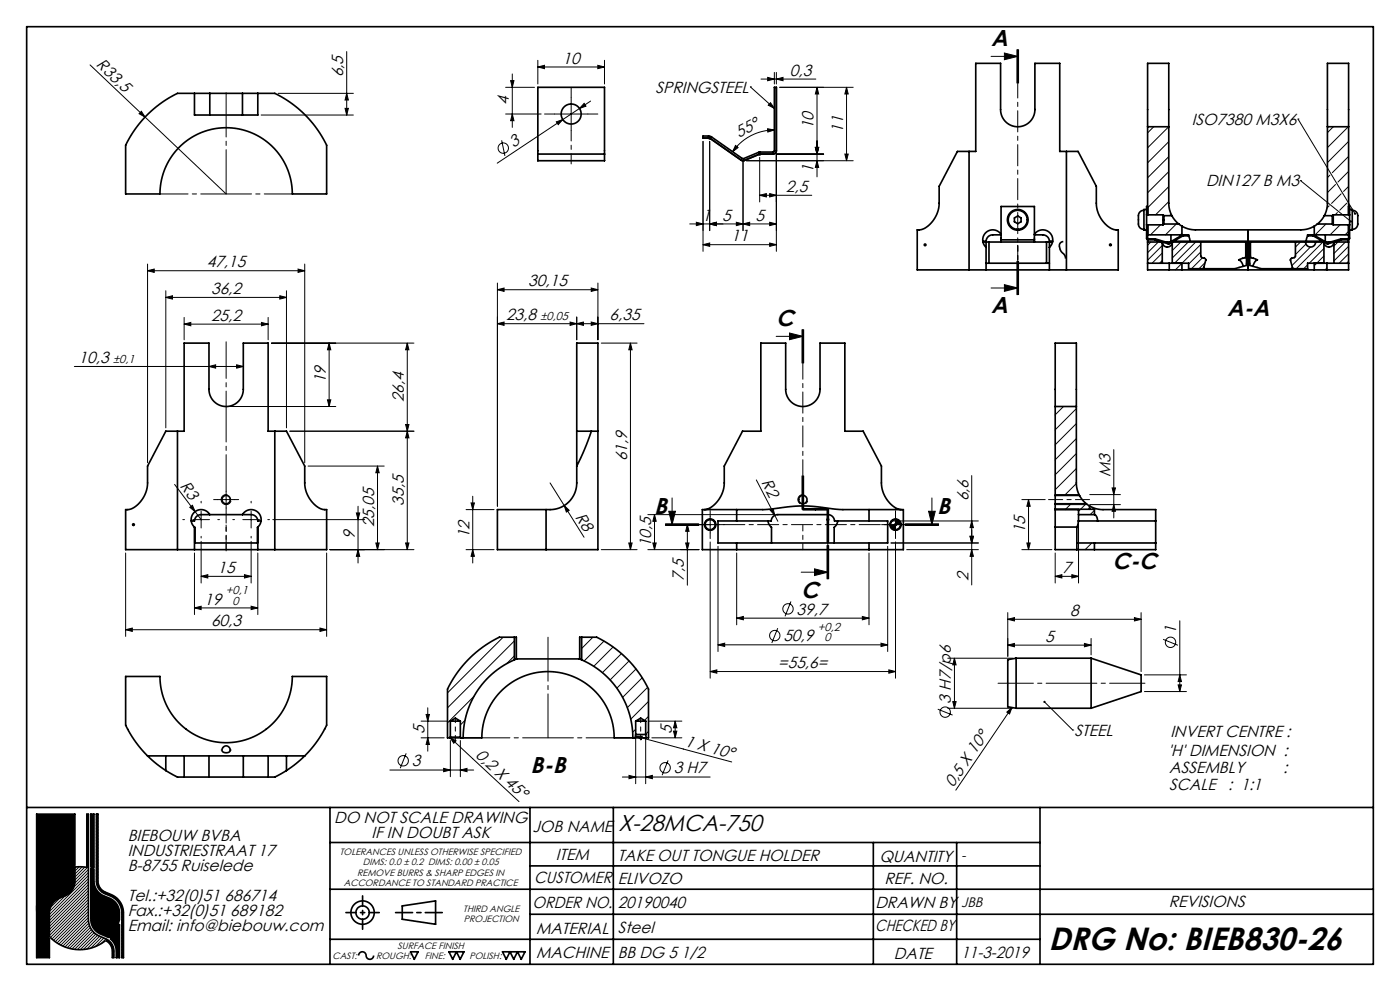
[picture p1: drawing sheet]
<svg xmlns="http://www.w3.org/2000/svg" width="420mm" height="297mm" viewBox="0 0 420 297" stroke-linecap="round" stroke-linejoin="round" font-family="sans-serif">
<g fill="none" stroke="#000" stroke-width=".3">
<path d="M27 19.5l16.5 15.6M104 15.5v19M161.3 18.1v7.1M179.3 19.6l2 .5-2 .5zM181.3 18.1v7.1M297.3 16.9h8M301.3 15.9l4 1-4 1zM305.1 14.9v10M305.3 14.9v10M305.6 14.9v10M42.4 33.4l1.1 1.7-1.8-1zM43.5 35.1l24.3 23"/>
<path d="M78.3 34.5h27.7M83.4 28h22.6M103.5 32.5h1l-.5 2zM104 28l.5 2h-1zM151.7 34.2h10.6M151.7 26.2h8.6M153.2 24.2h1l-.5 2zM153.7 34.2l.5 2h-1zM153.7 22.2v16M161.3 20.1l2-.5v1zM161.3 20.1h20M166.3 34.2h10"/>
<path d="M166.9 36.5l1.9-.7-1.3 1.6zM168.8 35.8l-19.6 13.1M171.3 29.2v10M175.2 31l.6 .8-2 .7zM177.2 30.3l-8.4 5.5M225.1 26h.1M225.1 26l7.2 6.5M228.3 23.7h16.4M230.3 38.6l2 .4-2 .6zM230.3 23.2l2 .5-2 .5zM231.2 30.8l1.1 1.7-1.8-1zM232.3 39a15.3 15.3 0 0 0-12.5 6.5"/>
<path d="M232.3 21.7v3.5M232.9 23.7l2-.5v1zM232.9 21.7v3.5M233.9 26.2h22.1M245.1 26.2v26.8M245.1 26.2l.5 2h-1zM254 26.2l.5 2h-1zM254 26.2v22M346.1 38l-1.8 1.8M350.6 38l-6.3 6.3M389.4 35.7h.1M389.4 35.7l17.1 28.3"/>
<path d="M400 38l-1.8 1.8M404.5 38l-6.3 6.2M150.5 42l1 4.7M210.9 42.4v32.9M212.4 41.4h1M212.6 41l.7 .7M212.9 42.4v26.7M212.9 40.9v1M213.3 41l-.7 .7M220.6 43.6l.8 .6-1.6 1.3zM222.9 48.2v20.9M223.9 48.2h32.1"/>
<path d="M227.4 46.2h1M227.6 45.8l.7 .7M227.9 45.7v1M227.9 58.5l2-.5v1zM227.9 47.2v13.3M227.9 58.5h15.6M228.3 45.8l-.7 .7M230.9 58l2 .5-2 .5zM244.6 44.2h1l-.5 2zM245.1 48.2l.5 2h-1zM247.1 46.2h-14.2v29.1M253.5 46.2h1l-.5 2z"/>
<path d="M350.6 55.9l-6.6 6.7M350.6 51.4l-6.3 6.4M350.6 46.9l-6.3 6.4M350.6 42.5l-6.3 6.3M390.2 54.1h.1M390.2 54.1l15.1 12.3M399 52.5l-.8 .7M400.7 55.3l-2.5 2.4M402.3 58.1l-2.8 2.9M404.6 55.9l-1.5 1.5M404.6 51.4l-3.2 3.2M404.6 46.9l-4.9 4.9"/>
<path d="M404.6 42.4l-6.4 6.3M44.3 79.1v59.6M91.4 79.1v59.6M208.9 66.6l2 .5-2 .5zM210.9 73.3l2-.5v1zM210.9 73.3h22M212.9 67.1l2-.5v1zM220.9 66.6l2 .5-2 .5zM222.9 67.1l2-.5v1zM230.9 66.6l2 .5-2 .5zM230.9 72.8l2 .5-2 .5zM232.9 67.1h-26"/>
<path d="M277 73.4h1M277.2 73l.7 .7M277.5 72.9v1M277.9 73l-.7 .7M305.1 78.3v10M305.3 78.3v10M305.6 78.3v10zM332.6 73.4h1M332.8 73l.7 .7M333.1 72.9v1M333.5 73l-.7 .7M344.3 71.3l-.3 .2"/>
<path d="M345.2 72.5l-.9 1M347.5 72.5l-3.2 3.2M348 72l-.2 .3M348.1 67.4l-3 3M348.7 75.8l-3.1 3.1M348.7 78.1l-.8 .8M348.7 73.6l-4.4 4.4M350.6 60.4l-3.9 4M351.3 64.2l-.4 .4M352 72.5l-.3 .3M352.9 67.1l-3.3 3.3M353.2 71.3l-.8 .8"/>
<path d="M354.2 72.5l-2.5 2.6M354.6 69.9l-.5 .5M356.5 72.5l-4.8 4.8M358.7 72.5l-6.3 6.4M360.2 73.3l-7.6 7.6M360.2 75.5l-3.6 3.7M360.7 77.2l-3.3 3.3M361.5 78.7l-1.8 1.8M387.5 77.4l-.4 .4M390.1 72.5l-1.5 1.6M391.8 73.1l-3.2 3.2M392.3 79.4l-1.2 1.1"/>
<path d="M393.1 74l-5.5 5.6M394.4 70.6l-.3 .2M396.9 72.5l-8 8M397.2 74.5l-4.4 4.4M397.2 76.7l-2.9 2.9M397.2 72.2l-.2 .2M397.8 67.1l-3.3 3.3M398.8 61.7l-.7 .6M401.2 63.7l-.7 .7M401.4 72.5l-1.2 1.2M402 67.4l-3 3M402.3 71.6l-.4 .4"/>
<path d="M403.6 72.5l-3.4 3.5M404 60.9l-2.1 2.1M404.6 73.8l-4.4 4.4M404.6 76.1l-2.8 2.8M404.6 78.3l-.6 .6M404.9 69l-1.4 1.4M44.3 81.1l2-.5v1zM44.3 81.1h47.1M49.7 89.1l2-.5v1zM49.7 87.1v41.1M49.7 89.1h36.2M55.2 97.1l2-.5v1z"/>
<path d="M55.2 95.1v6.7M55.2 97.1h25.2M78.4 96.6l2 .5-2 .5zM80.4 95.1v6.7M83.9 88.6l2 .5-2 .5zM85.9 87.1v41.1M89.4 80.6l2 .5-2 .5zM149.2 86.8l2-.5v1zM149.2 84.8v66.9M149.2 86.8h30.2M149.2 97l2-.5v1zM149.2 97h44"/>
<path d="M171 96.5l2 .5-2 .5zM173 97l2-.5v1zM173 95v6.8M177.4 96.5l2 .5-2 .5zM177.4 86.3l2 .5-2 .5zM179.4 84.8v17M236.9 99.8l4 1-4 1zM240.6 98.8v10M240.9 98.8v10M241.1 98.8v10M297.3 86.3h8M301.3 85.3l4 1-4 1z"/>
<path d="M398.1 80.3l-.6 .6M22.3 109.8h50.7M62.7 109.8l2-.5v1zM71 109.3l2 .5-2 .5zM81.4 102.8h42.8M98.2 119.8h1l-.5 2zM98.7 102.8v19M98.7 102.8l.5 2h-1zM122.2 102.8v61.9M122.2 102.8l.5 2h-1zM180.4 102.8h10.7M189.1 102.8l.5 2h-1z"/>
<path d="M189.1 102.8v61.9M232.9 100.8h8M68.8 121.8h31.9M86.9 129.2h37.3M92.4 139.7h22.9M113.3 139.7v25M113.3 139.7l.5 2h-1zM121.7 127.2h1l-.5 2zM122.2 129.2l.5 2h-1zM319 121.8l-2.4 2.5M322.9 122.5l-6.3 6.3M322.9 126.9l-6.3 6.4"/>
<path d="M322.9 131.4l-6.3 6.4M322.9 135.9l-6.3 6.4M334.1 134.7v20.5M39.5 157.2h1M39.7 156.9l.7 .7M40 156.7v1M40.4 156.9l-.7 .7M52.4 145.2l7.9 10.5M56.9 152l.8-.6 .8 1.9zM57.8 155.7h5M60.3 153.2v5M65.3 149.7h5"/>
<path d="M67.8 147.2v5M68.2 148.3a1.5 1.5 0 0 0-1.8 1 1.5 1.5 0 0 0 1.1 1.9 1.5 1.5 0 0 0 1.8-1.1M72.8 155.7h5M75.3 153.2v5M81.8 155.7h27.6M106.9 153.7h1l-.5 2zM107.4 151.7v17M139.8 152.7h8.4M141.3 150.7h1l-.5 2zM141.8 148.7v20M165 144.7l10.2 16.3M169.3 151.5l1.5 1.4-.9 .6z"/>
<path d="M194.4 154.2h38M196.4 154.2v10.5M196.4 154.2l.5 2h-1zM199.6 157.2h10M199.6 157h10M199.6 157.5h10M200.6 153.2h2l-1 4zM201.6 149.2v8M206.2 157.2v18.2M206.2 157.2l.5 2h-1zM210.6 157.2h5M213.1 154.7v5"/>
<path d="M226.9 143.8l6.5 12.4M231.1 152.9l.8-.4 .5 2zM240.6 142.6v10M240.9 142.6v10h7.5v10M240.9 152.9h7.5M240.9 152.4h7.5M241.1 142.6v10M241.2 148.3a1.5 1.5 0 0 0-1.7 .8 1.5 1.5 0 0 0 .5 1.9M242.3 150.1l-.6 .9M247.9 155.7h1M248 155.4l.7 .7M248.1 152.6v10"/>
<path d="M248.6 152.6v10M248.7 155.4l-.7 .7M266.2 157.2h5M267.3 156.1h26.2M268.3 156.9l.7 .7M268.7 154.7v5M268.7 155.7l-1.2 .5-.3 1M269 156.9l-.7 .7M270.2 157.2l-.4 1-1.1 .5M271.6 157.2h10M271.6 157h10M271.6 157.5h10"/>
<path d="M278.6 153.2h2l-1 4zM279.6 149.2v8M291.5 156.1l.5 2h-1zM291.5 142.5v32.8M306.6 149.7h7M308.6 149.7v15M308.6 149.7l.5 2h-1zM316.6 151.2h9.6M316.6 148.2h7.1M316.8 151l-.2 .3M321.3 151l-1.7 1.7M322.9 140.4l-6.3 6.4"/>
<path d="M322.9 144.9l-3.6 3.6M323.6 155.2v19.5M323.8 148.5h.1M325.7 150.8h.1M325.8 151l-2.2 2.2M326.9 151.2h9.2M326.9 148.2h9.2M328.3 153l-1.2 1.2M333.6 146.2h1l-.5 2zM334.1 151.2l.5 2h-1zM37.7 165.7v25M58.3 165.7v18.5"/>
<path d="M60.3 172.7l2-.5v1zM60.3 162.2v12.5M60.3 172.7h15M73.3 172.2l2 .5-2 .5zM75.3 162.2v12.5M77.3 165.7v18.5M98 165.7v25M99 164.7h25.2M107.4 164.7l.5 2h-1zM112.8 162.7h1l-.5 2zM121.7 162.7h1l-.5 2zM139.8 164.7h8.4"/>
<path d="M141.8 164.7l.5 2h-1zM180.4 164.7h10.7M188.6 162.7h1l-.5 2zM194.4 164.7h15.3M195.9 162.7h1l-.5 2zM205.7 162.7h1l-.5 2zM213.1 162.4v40.9M215.4 163.7v31.6M221 165.7v21.6M240.4 171.5h8M244.4 170.5l4 1-4 1zM248.1 163.5v10"/>
<path d="M248.4 163.5v10M248.6 163.5v10M260.7 165.7v21.6M266.3 163.7v31.6M267.3 162.7h26.2M268.7 162.4v40.9M272 164.7h21.5M291 160.7h1l-.5 2zM291.5 164.7l.5 2h-1zM306.6 164.7h9M308.1 162.7h1l-.5 2zM316.6 172.7l2-.5v1z"/>
<path d="M316.6 172.7h7M316.6 165.7v9M321.6 172.2l2 .5-2 .5zM327.5 162.7l-2 2M37.7 188.7l2-.5v1zM37.7 188.7h60.3M58.3 182.2l2-.5v1zM58.3 182.2h19M75.3 181.7l2 .5-2 .5zM96 188.2l2 .5-2 .5zM150.9 191l-16.6 16.7M154.3 192.1l-20 20"/>
<path d="M154.3 196.6l-2.3 2.3M177.9 191l-3.4 3.3M181.2 192.1l-6 6M183.9 193.9l-5.8 5.8M186.4 195.9l-5.7 5.7M188.7 198.1l-5.7 5.7M215.4 193.3l2-.5v1zM215.4 193.3h50.9M221 185.3l2-.5v1zM221 185.3h39.7M233.3 188.3l-1.8 4.4M237.3 180.3l-1.8 4.4"/>
<path d="M258.7 184.8l2 .5-2 .5zM264.3 192.8l2 .5-2 .5zM284.3 197.3h19.5M286.3 197.3l.5 2h-1zM286.3 197.3v15M302.3 185.6l2-.5v1zM302.3 183.6v13.1M302.3 185.6h40M302.3 193.3l2-.5v1zM302.3 193.3h25M325.3 192.8l2 .5-2 .5zM327.3 191.3v5"/>
<path d="M340.3 185.1l2 .5-2 .5zM342.3 183.6v17.7M348.9 191.6l4.5 1.8M353.9 186.1v21.2M126.3 216.1h7.8M127.8 214.1h1l-.5 2zM128.3 212.1v13M139.5 215.9l-1.4 1.4M142.2 208.7l-7.9 7.9M190.7 218.6l-.9 .9M190.8 200.5l-5.7 5.7M192.7 203.1l-5.9 5.9"/>
<path d="M194.3 206l-6.1 6.1M194.6 210.2l-5.4 5.3M194.6 214.7l-1.3 1.2M194.6 219.2l-.9 .8M194.7 216.1h9.9M202.1 219.1h1l-.5 2zM202.6 216.1l.5 2h-1zM202.6 216.1v5M213.1 201.3l2-.5v1zM213.1 201.3h55.6M266.7 200.8l2 .5-2 .5zM281.3 212.5l4.5 1.8"/>
<path d="M284.3 212.3h19.5M285.8 210.3h1l-.5 2zM302 213.4l1.6-1.4-.7 2zM303.6 212l-16.9 24.8M313.3 210.4l8.5 8.4M321.8 218.8h.1M343.3 207.3h12.6M343.3 202.3h12.6M353.4 205.3h1l-.5 2zM353.9 202.3l.5 2h-1zM66.3 224.8h.1M69.3 224.8h.1"/>
<path d="M117 230.8h25.1M121.9 225.8l-1.8 4.4M126.3 221.1h7M128.3 221.1l.5 2h-1zM133.1 230.3l2 .5-2 .5zM135 221l1.8 1-.7 .8zM135 221l20.7 19.2M135.1 221.9v10.9M138.1 230.8l2-.5v1zM138.1 221.9v10.9M139 220.9l-.3 .2M186.7 232.9h26.4"/>
<path d="M188.7 232.4l2 .5-2 .5zM190.6 220.6l2.1 .1-.3 .9zM190.6 220.6l28.9 7.8M190.7 221.1v13.8M193.7 232.9l2-.5v1zM193.7 221.1v13.8M195.6 221.1h9M200.4 227.9l-1.8 4.4M22.5 259.9v4.2a4.8 4.8 0 0 1-3 4.4l-1.7 .7a4.8 4.8 0 0 0-3 4.4v7.1M22.8 259.8l-.3 .4M23.8 259.8l-1.3 1.3M24.6 259.8l-2.1 2.2"/>
<path d="M25.5 259.9l-3 3M26.1 244h.1M26.5 247.1l-.4 .5M26.5 248l-.4 .5M26.5 248.9l-.4 .5M26.5 249.8l-.4 .5M26.5 250.7l-.4 .5M26.5 251.6l-.4 .5M26.5 252.5l-.4 .5M26.5 253.4l-.4 .5M26.5 254.3l-.4 .5M26.5 255.2l-.4 .5"/>
<path d="M26.5 256.1l-.4 .5M26.5 257l-.4 .5M26.5 257.9l-.4 .5M26.5 258.8l-.4 .5M26.5 259.7l-4 4.1M26.5 244.4l-.4 .5M26.5 245.3l-.4 .5M26.5 246.2l-.4 .5M29.4 244.3l-.5 .4M29.4 245.2l-.5 .4M29.4 246.1l-.5 .4M29.4 247l-.5 .4"/>
<path d="M29.4 247.8l-.5 .5M29.4 248.7l-.5 .5M29.4 249.6l-.5 .5M29.4 250.5l-.5 .5M29.4 251.4l-.5 .5M29.4 252.3l-.5 .5M29.4 253.2l-.5 .5M29.4 254.1l-.5 .5M29.4 255l-.5 .5M29.4 255.9l-.5 .5M29.4 256.8l-.5 .5M29.4 257.7l-.5 .5"/>
<path d="M29.4 258.6l-.5 .5M29.4 259.5l-.5 .5M18 269.1l-2.9 2.9M19.6 268.5l-4.8 4.7M26.5 260.6l-4.1 4.1M26.5 261.5l-4.4 4.4M26.5 263.3l-11.7 11.7M26.5 264.2l-11.7 11.7M26.5 265.1l-11.7 11.7M26.5 266l-11.7 11.7M26.5 266.9l-11.7 11.7M26.5 267.8l-11.7 11.7"/>
<path d="M26.5 268.7l-11.7 11.7M26.5 269.6l-11.4 11.4M26.5 270.5l-10.9 10.9M26.5 271.4l-10.4 10.4M26.5 272.3l-9.9 9.9M26.5 273.2l-9.4 9.4M26.5 274.1l-8.8 8.8M26.5 275l-8.3 8.2M26.5 262.4l-11.7 11.7M26.5 275.9l-7.7 7.6M26.6 276.6l-7.1 7.2M26.8 277.3l-6.6 6.7"/>
<path d="M27.1 278l-6.2 6.2M27.4 278.6l-5.8 5.8M27.8 279.1l-5.4 5.4M28.2 279.5l-5 5.1M28.7 279.9l-4.6 4.7M29.4 260.4l-.5 .5M29.4 261.3l-.5 .5M29.4 262.2l-.5 .5M29.4 263.1l-.5 .5M29.4 264l-.5 .5M29.5 264.8l-.4 .4M29.7 265.5l-.4 .4"/>
<path d="M30 266.1l-.3 .3M30.4 266.6l-.3 .3M30.9 267l-.3 .3M31.5 267.3l-.4 .4M32.1 267.6l-.4 .4M32.7 267.9l-.3 .3M33.4 268.1l-.4 .4M34 268.4l-.4 .4M34.5 268.8l-.3 .3M35 269.2l-.3 .3M35.5 269.6l-.4 .3M35.9 270.1l-.4 .3"/>
<path d="M36.2 270.6l-.3 .4M36.5 271.2l-.3 .4M36.8 271.9l-.4 .4M37 272.6l-.5 .4M37 273.4l-.4 .5M37 274.3l-.4 .5M37 275.2l-.4 .5M37 276.1l-.4 .5M37 277l-.4 .5M37 277.9l-.4 .5M37 278.8l-.4 .5M37 279.7l-.4 .5"/>
<path d="M29.3 280.3l-4.3 4.3M29.9 280.6l-3.9 3.8M30.5 280.9l-3.3 3.3M31.1 281.1l-2.5 2.6M31.8 281.4l-1.4 1.4M32.4 281.7l-.4 .4M32.9 282.1l-.4 .3M33.3 282.6l-.3 .3M33.7 283.1l-.4 .4M33.9 283.7l-.3 .4M34.1 284.4l-.4 .5M34.2 285.3l-.5 .5"/>
<path d="M34.2 286.2l-.5 .5M37 280.6l-.4 .5M37 281.5l-.4 .5M37 282.4l-.4 .5M37 283.3l-.4 .5M37 284.2l-.4 .5M37 285.1l-.4 .5M37 286l-.4 .5M37 286.9l-.1 .1"/>
<circle cx="151" cy="44.4" r="1.56"/>
<circle cx="232.4" cy="190.5" r="1.56"/>
<circle cx="236.4" cy="182.5" r="1.56"/>
<circle cx="351.2" cy="192.5" r="1.56"/>
<circle cx="283.6" cy="213.4" r="1.56"/>
<circle cx="121" cy="228" r="1.56"/>
<circle cx="199.5" cy="230.1" r="1.56"/>
</g>
<g fill="none" stroke="#000" stroke-width=".5">
<path d="M8 8h404v281h-404zM58.3 28h-5.1l-3 1.7-2.6 1.7-2.9 2.5-2.6 2.8-2.3 3.1-2.1 3.7v14.6h10.3a19.9 19.9 0 0 1 19.8-19.8 19.9 19.9 0 0 1 19.9 19.8h10.3v-14.6l-2.1-3.7-2.3-3.1-2.6-2.8-3-2.5-2.5-1.7-3.1-1.7h-5.1M58.3 28h4.6M58.3 28v6.5h19v-6.5M62.9 28h9.8M62.9 28v6.5M72.7 28h4.6M72.7 28v6.5M344.3 38v-19h6.3v19M344.3 38v26.4M344.3 38h6.3M350.6 38v23.1l.3 1.9 .7 1.6"/>
<path d="M398.2 38v23.1l-.3 1.9-.6 1.6M398.2 38v-19h6.4v19M398.2 38h6.4M404.6 38v26.4M161.3 46.2v-20h20v20M161.3 46.2h.1M161.3 46.2v2h20v-2M161.3 46.2h20M181.3 46.2h.1M212.6 41.4l.5 .2M212.6 41.4h-1.7v-.6l2.4 .2 9.5 6.6 5-2 4.4-.1 .1-19.3h.6v19M213.1 41.6l9.2 6.4"/>
<path d="M222.3 48l1 .1M231.9 46.2h-4l-4.6 1.9M232.9 45.2l-.3 .7-.7 .3M232.9 45.2l-.2 .6-.8 .4M290.7 45.4h-3.5l-5.5 10.4v5.1a8.4 8.4 0 0 1-5.7 8h-.8v12h15.5M290.7 45.4h2v-26.4h7.5v13.8l.1 1.3 .7 1.5 1.1 1.2 1.4 .8 1.7 .4 1.7-.2 1.5-.9 1.3-1.3 .6-1.5 .2-1.3v-13.8h7.4v26.4h2M290.7 45.4v35.5M319.9 45.4h3.5l5.5 10.4v5.1a8.4 8.4 0 0 0 5.8 8h.8v12h-15.6M319.9 45.4v35.5M294.9 72.5h.9M295.8 72.5h19M295.8 78.9h19"/>
<path d="M295.8 72.5v8.4M296.7 72.5v6.4M300.3 71.9v-10h10v10M300.3 71.9v.6M300.3 70.2l-.9-.9-1.2-.4-1.2 .1-1.1 .6-.8 1.1-.3 1.2 .3 1.2 .7 1M300.3 70.4l-3.1 .1-.9 .6-.5 1.2h-1M300.3 71.9h10M304.3 65.3l1-.6 1 .6v1.2l-1 .5-1-.5zM305.1 68.7v.3l-.8-.2-1.2-.8-.7-1-.2-1.2 .3-1.1 .6-1 1-.7 1.2-.2 1.1 .2 1 .6 .7 1 .3 1.1-.2 1.2-.6 1.1-1.3 .8-.7 .2v-.3M310.3 71.9v.6M310.3 70.2l1-.9 1.1-.4 1.3 .1 1.1 .6 .7 1 .3 1.2-.2 1.3-.8 1M310.3 70.4l3.1 .1 1 .7 .4 1.1h1"/>
<path d="M314 72.5v6.4M314.8 72.5h1M314.8 72.5v8.4M319 72.4a1.2 1.2 0 0 0-1.2 1.5l.4 1.2 1.2 1.4 .3 1M343.2 63l-1.2 .5-.5 1.1 .1 3.1 .6 .8 1 .2M344 69v2.4l.2 .4 2.3 .1 4 1.2 4.3-2.4h1.8M344 62.8h-.8v6.2h.8M344 62.8v6.2M344 67.4h4.9M344 64.4h4.9M344.3 71.8v.7M344.3 67.4l.1 4.2h2.1l4.1 1.2 4.4-2.4"/>
<path d="M344.3 72.5h4.4M344.3 78.9h4.4M344.3 61.9h-.3v.9M344.3 72.5v8.4h10.3M344.3 70.4h10.3M348.7 78.9h2.1M348.7 72.5v6.4M348.9 64.4v3M348.9 64.4l.3 .3v2.4l-.3 .3M349.1 64.6h2.5M349.1 67.1h4.5M349.7 72.5h1.4"/>
<path d="M350.8 78.9h5.8v1.6h4.1M350.8 78.9v2M351.3 70.4v1.9M351.5 72.3l-.3 .1M351.6 64.6l.9 1.4 1.1 1.1M351.7 72.5h.1M351.7 72.5l-.4 1.1-1.1 .4-1.1-.4-.4-1.1M351.7 72.5h8.5M351.7 72.5v6.4M352.1 72.3h4.9M353.6 67.1l1 .7M354.6 67.8l1.6 .7 1.9 .4h16.3"/>
<path d="M354.6 70.4h.4M354.6 67.8v2.6M354.6 78.9v2M355 70.4h1.6v.3M356.5 70.7l.5 1.6M357 72.3h34.9M360.2 72.5l.1 4.4 .2 .3 1 .3 .2 .3-.6 2.4-.4 .3M360.2 72.5h13.5M373 79.8l-2.6 .7h-9.7M373.7 72.5v4.2a.86 .86 0 0 1-1.1 .8l-1 .4a2.3 2.3 0 0 1 1.4 1.9M373.7 72.5h.3v7l-1 .3M374 78.9h.9"/>
<path d="M374.4 68.9v12M375.1 72.5v4.2a.86 .86 0 0 0 1.2 .8l.9 .4a2.3 2.3 0 0 0-1.3 1.9M375.1 72.5h13.5M375.1 72.5h-.2v7l1 .3M375.9 79.8l2.5 .7h9.8M388.6 72.5v4.4l-.2 .3-1 .3-.3 .3 .6 2.4 .5 .3M388.6 72.5h3.1M391.7 72.5l.4 1.1 1.1 .4 1-.4 .5-1.1M391.7 72.5h3M391.9 72.3h4.9M392.3 70.7l-.4 1.6M393.9 70.4h.4"/>
<path d="M394.3 67.8l-1.7 .7-1.9 .4h-16.3M394.3 70.4h10.3M394.3 67.8v2.6M394.3 78.9v2M394.7 72.5h2.5M395.2 67.1l-.9 .7M395.2 67.1h4.5M397.2 72.5l.4 1.1 1.1 .4 1-.4 .5-1.1M397.2 72.5h.1M397.2 72.5v6.4M397.3 64.6l-.9 1.4-1.2 1.1M397.3 64.6h2.4"/>
<path d="M397.4 72.3l.2 .1M397.6 70.4v1.9M397.8 72.5h1.3M398.1 78.9h2.1M398.1 78.9h-5.8v1.6h-4.1M398.1 78.9v2M400 64.4v3M400 64.4l-.3 .3v2.4l.3 .3M400 67.4h4.9M400 64.4h4.9M400.2 72.5h4.4M400.2 78.9h4.4"/>
<path d="M400.2 72.5v6.4M404.6 67.4l-.2 4.2h-2.1l-4 1.2-4.4-2.4M404.6 71.8v.7M404.6 61.9h.3v.9M404.6 72.5v8.4h-10.3M404.9 69v2.4l-.2 .4-2.3 .1-4.1 1.2-4.3-2.4h-1.7v-.3h1.6M404.9 62.8h.8v6.2h-.8M404.9 62.8v6.2M405.7 63l1.1 .5 .5 1.1-.1 3.1-.6 .8-.9 .2M290.7 80.9h29.2M354.6 80.9h19.8M374.4 80.9h19.9"/>
<path d="M53.2 129.2h2v-26.4h7.5v13.9l.2 1.3 .7 1.6 1.2 1.2 1.4 .8 1.6 .2 1.7-.2 1.4-.8 1.2-1.3 .7-1.5 .2-1.3v-13.9h7.4v26.4h2M53.2 129.2h-3.5l-5.4 10.5v5a8.5 8.5 0 0 1-5.7 8h-.9v12h15.5M53.2 129.2v35.5M82.4 129.2h3.5l5.5 10.5v5a8.4 8.4 0 0 0 5.8 8h.8v12h-15.6M82.4 129.2v35.5M173 129.2h4.4M177.4 129.2l-2 5.5-2.4 5M177.4 129.2h2M316.6 121.8v-19h6.3v19M316.6 121.8h6.3M316.6 121.8v26.7M322.9 121.8v23.3l.3 1.6 .6 1.8"/>
<path d="M57.4 156.1h.9l.7-1.3 1.3-.6h15.2l1.3 .6 .5 1.3h1M58.3 158l.1 4.7h18.8l.1-4.7M58.3 158v6.7M62.9 154.2l-.8-.9-1.2-.5h-1.2l-1.3 .6-.7 1-.4 1.3 .3 1.2 .7 1.1M72.7 154.2l.9-.9 1.1-.5h1.3l1.2 .6 .8 1 .3 1.2-.2 1.2-.8 1.2M77.3 158v6.7M163.8 152.7h.5a8.1 8.1 0 0 0 8.7-8v-41.9h6.4v61.9h-15.6M163.8 152.7h-14.6v12h14.6M163.8 152.7v12M211.3 152.7a8.1 8.1 0 0 0 5.9-7.3l.1-5.7 5.5-10.5h5.5v-26.4h7.4v13.9l.2 1.3 .7 1.6 1.2 1.2 1.4 .8 1.7 .2 1.6-.2 1.4-.8 1.3-1.3 .6-1.5 .2-1.3v-13.9h7.5v26.4h5.5l5.4 10.5v5a8.5 8.5 0 0 0 5.7 8h.3M221 156.1h9.6a.76 .76 0 0 0 1-.8 2.41 2.41 0 0 1 2.9-1.1h11.6a5.3 5.3 0 0 1 3.5 .5l.6 .7a.78 .78 0 0 0 .3 .7 .78 .78 0 0 0 .9 0h9.3M221 152.7h8.8l7.5-.9 3.5-.2 3.8 .2 7.2 .9h8.9"/>
<path d="M221 152.7h-10.3v12h10.3M221 156.1h-5.6v6.6h5.6M221 152.7v3.4M230.4 156.1l.3 1.1 .8 .9v4.6M251.3 156.1l-.3 1.1-.7 .9v4.6M260.7 152.7h10.3v12h-10.3M260.7 156.1h5.6v6.6h-5.6M260.7 152.7v3.4M316.6 148.5v2.5M316.6 158l6.5 .1M316.6 152.7v5.3M316.6 158v6.7h11.7"/>
<path d="M316.6 152.7h7v1.5M316.6 148.5h7.2M316.6 151h9.3M316.6 151v1.7M316.6 152.6h10.3M323.1 158.1v6.6M323.6 154.2v1.9M323.6 154.2h4.7M323.8 148.5l.9 1.3 1.2 1.2M325.9 151l1 .6M326.9 151.6l1.7 .8 1.9 .3h16.2v12h-18.4M326.9 152.6h1.4v1.6"/>
<path d="M326.9 151.6v1M328.3 154.2l.6 .6 .4 1.3M329.3 156.1h17.4M329.3 156.1h-5.8l-.4 2M53.2 164.7h29.2M221 162.7h39.7M221 164.7h39.7M221 162.7v2M260.7 162.7v2M323.1 162.7h5.2M328.3 162.7h18.4M328.3 162.7v2"/>
<path d="M154.3 197.8l-3.3 1.7-3 2.2-2.5 2.4-2.3 2.9-1.8 3.3-1.4 3.5-.8 3.6-.2 3.7M154.3 191h-4.5l-4 2.3-2.9 2.1-2.4 2.3-2.4 2.7-1.9 2.7-1.9 3.4v14.6h.6M154.3 191h.6l.1 6.5M154.3 191v6.8M155 197.5l-.7 .3M155 197.5h18.8M173.8 197.5l.7 .3M174.5 191h-.6l-.1 6.5M174.5 197.8l3.3 1.7 3 2.2 2.7 2.6 2.2 3 1.7 3 1.4 3.5 .8 3.6 .3 3.7M174.5 191h4.5l4 2.3 2.9 2.1 2.4 2.3 2.2 2.4 2.1 3 2 3.4v14.6h-.7M174.5 191v6.8M304.8 197.3v15"/>
<path d="M304.8 197.3l-2.5 .4v14.1l2.5 .5M304.8 197.3h22.5M327.3 197.3v15M327.3 197.3l15 5v5l-15 5M135.1 216.1h3M135.1 216.1l1.5-.9 1.5 .9M135.1 216.1v4.8M138.1 216.1v4.8M190.7 216.1h3M190.7 216.1l1.5-.9 1.5 .9M190.7 216.1v4M193.7 216.1v4"/>
<path d="M304.8 212.3h22.5M44.3 226.5l2.6 2.4 2.8 2M44.3 226.5l-3.7-4.2-2.9-5v-14.6h10.3l.4 4.1 1.3 4 2 3.5 2.8 3.1a19.8 19.8 0 0 0 21.4 3.5 19.8 19.8 0 0 0 11.8-18.2h10.3v14.6l-2.9 4.9-3.7 4.3M44.3 226.5h18.4M49.7 230.9l3.5 2h9.5M49.7 226.5v4.4M55.2 226.5v6.4M62.7 232.9h10.3M62.7 226.5h10.3M62.7 226.5v6.4M67 223.9l.7-.4 .7 .2a1.05 1.05 0 0 1 .6 1.4 1.05 1.05 0 0 1-1.5 .5l-.2-.1a.88 .88 0 0 1-.7-.6 .88 .88 0 0 1 .4-1zM73 226.5v6.4"/>
<path d="M73 226.5h18.4M80.4 226.5v6.4M85.9 230.9l-3.5 2h-9.4M85.9 226.5v4.4M91.4 226.5l-2.6 2.4-2.9 2M134.9 221.1h3.4M135.1 220.9h3M135.1 220.9l-.2 .2M138.1 220.9l.2 .2M138.3 221.1h6.3a19.8 19.8 0 0 1 19.8-19.8 19.8 19.8 0 0 1 19.9 19.8h6.2M190.5 221.1h3.4M190.7 220.1h3"/>
<path d="M190.7 220.1l-.2 1M193.7 220.1l.2 1M8 242h404M11 244h11.5v15.4a12.9 12.9 0 0 0-10.8 8.6 12.9 12.9 0 0 0 3.1 13.4v5.6h-3.8zM22.5 259.9a12.4 12.4 0 0 0-10.3 8 12.4 12.4 0 0 0 2.6 12.8M26 244h.5v31.5a5.5 5.5 0 0 0 3.4 5.1l1.8 .7a4.1 4.1 0 0 1 2.5 3.8v1.9h-.5v-2.2l-.3-1.1-.8-1.2-.9-.6a12.4 12.4 0 0 1-16.9-1.2v-7.1a4.8 4.8 0 0 1 3-4.4l1.7-.7a4.8 4.8 0 0 0 3-4.4v-4.3l3.5 .2zM27.2 244h1v16l-1-.3zM28.9 244h.5v20.6l.4 1.1 .8 1.1 2.8 1.3a6 6 0 0 1 3.6 5.5v13.4h-.4v-13.4a5.5 5.5 0 0 0-3.4-5l-1.8-.8a4.1 4.1 0 0 1-2.5-3.7zM99 242v47M99 252.5h213M159 242v47M159 259.5h153"/>
<path d="M184 242v47M262 252.5v36.5M287 252.5v36.5M312 242v47M27.2 260.2l1 .3v3.6a4.8 4.8 0 0 0 2.9 4.4l1.8 .7a4.8 4.8 0 0 1 2.9 4.4 6.4 6.4 0 0 1-.7 4l-1.1 1.8-1.4 1.6-2.4-1.1a4.8 4.8 0 0 1-3-4.4zM35.8 277.1v9.9h-.9v-2.2l-.3-1.2-.5-1.2-1.1-1.1 1.6-2zM99 266.5h313M120.7 271.5l10-1.5v7l-10-1.5zM159 274h253M99 281.5h213M107.6 286.4a1.2 1.2 0 0 1 1.4-1.1 1.2 1.2 0 0 1 .9 1.5 1.12 1.12 0 0 0 1.3 .7 1.12 1.12 0 0 0 .9-1.1M123.2 285.2h2.2l-1.1 2.3z"/>
<path d="M134.7 285.2h4.5l-1.1 2.3-1.2-2.3-1.1 2.3zM150.7 285.2h6.8l-1.1 2.3-1.2-2.3-1.1 2.3-1.1-2.3-1.1 2.3z"/>
<circle cx="171.3" cy="34.2" r="3"/>
<circle cx="305.3" cy="65.9" r="2.85"/>
<circle cx="67.8" cy="149.7" r="1.25"/>
<circle cx="213.1" cy="157.2" r="1.7"/>
<circle cx="213.1" cy="157.2" r="1.5"/>
<circle cx="240.9" cy="149.7" r="1.25"/>
<circle cx="268.7" cy="157.2" r="1.68"/>
<circle cx="268.7" cy="157.2" r="1.5"/>
<circle cx="108.8" cy="273.5" r="2"/>
<circle cx="108.8" cy="273.5" r="3.5"/>
</g>
<path d="M118.7 273.5h14" fill="none" stroke="#000" stroke-width=".5" stroke-dasharray="6.3 1.3 1.3 1.3" stroke-dashoffset="1.3"/>
<path d="M103.8 273.5h10M108.8 278.5v-10" fill="none" stroke="#000" stroke-width=".5" stroke-dasharray="6.3 1.3 1.3 1.3" stroke-dashoffset="3.3"/>
<g fill="#000">
<path d="M42.4 33.4l1.1 1.7-1.8-1zM231.2 30.8l1.1 1.7-1.8-1zM56.9 152l.8-.6 .8 1.9zM169.3 151.5l1.5 1.4-.9 .6zM231.1 152.9l.8-.4 .5 2zM302 213.4l1.6-1.4-.7 2zM135 221l1.8 1-.7 .8zM190.6 220.6l2.1 .1-.3 .9z"/>
<path d="M301.3 15.9l4 1-4 1zM301.3 85.3l4 1-4 1z"/>
<path d="M103.5 32.5h1l-.5 2zM104 28l.5 2h-1zM253.5 46.2h1l-.5 2zM254 26.2l.5 2h-1z"/>
<path d="M161.3 20.1l2-.5v1zM179.3 19.6l2 .5-2 .5z"/>
<path d="M175.2 31l-1.4 1.5 2-.7zM166.9 36.5l.6 .9 1.3-1.6z"/>
<path d="M230.3 38.6l2 .4-2 .6zM220.6 43.6l.8 .6-1.6 1.3z"/>
<path d="M222.9 67.1l2-.5v1zM230.9 66.6l2 .5-2 .5zM227.9 58.5l2-.5v1zM230.9 58l2 .5-2 .5zM210.9 73.3l2-.5v1zM230.9 72.8l2 .5-2 .5zM230.3 23.2l2 .5-2 .5zM232.9 23.7l2-.5v1z"/>
<path d="M406.3 63.8l-.1 .4 .5 .1-.2-.3 .2 .3v-.5zM405 66.1v.5l.5 .1-.2-.3 .2 .2v-.5zM313.1 210.1a.33 .33 0 0 0 .1 .6 .33 .33 0 0 0 .5-.4 .33 .33 0 0 0-.5-.2l.1 .3z"/>
<path d="M149.2 97l2-.5v1zM171 96.5l2 .5-2 .5z"/>
<path d="M173 97l2-.5v1zM177.4 96.5l2 .5-2 .5zM149.2 86.8l2-.5v1zM177.4 86.3l2 .5-2 .5z"/>
<path d="M71 109.3l2 .5-2 .5zM62.7 109.8l2-.5v1zM212.9 67.1l2-.5v1zM208.9 66.6l2 .5-2 .5z"/>
<path d="M122.2 102.8l.5 2h-1zM121.7 127.2h1l-.5 2zM98.7 102.8l.5 2h-1zM98.2 119.8h1l-.5 2z"/>
<path d="M236.9 99.8l4 1-4 1zM244.4 170.5l4 1-4 1z"/>
<path d="M106.9 153.7h1l-.5 2zM107.4 164.7l.5 2h-1zM113.3 139.7l.5 2h-1zM112.8 162.7h1l-.5 2zM122.2 129.2l.5 2h-1zM121.7 162.7h1l-.5 2zM189.1 102.8l.5 2h-1zM188.6 162.7h1l-.5 2zM196.4 154.2l.5 2h-1zM195.9 162.7h1l-.5 2zM206.2 157.2l.5 2h-1zM205.7 162.7h1l-.5 2zM291 160.7h1l-.5 2zM291.5 164.7l.5 2h-1zM308.6 149.7l.5 2h-1zM308.1 162.7h1l-.5 2zM245.1 26.2l.5 2h-1zM244.6 44.2h1l-.5 2zM244.6 44.2h1l-.5 2zM245.1 48.2l.5 2h-1zM153.2 24.2h1l-.5 2zM153.7 34.2l.5 2h-1zM286.3 197.3l.5 2h-1zM285.8 210.3h1l-.5 2z"/>
<path d="M267.2 157.2l.5 1.2 1 .3v-1.5zM268.7 155.7v1.5h1.5l-.6-1.1z"/>
<path d="M278.6 153.2h2l-1 4zM200.6 153.2h2l-1 4z"/>
<path d="M60.3 172.7l2-.5v1zM73.3 172.2l2 .5-2 .5zM44.3 81.1l2-.5v1zM89.4 80.6l2 .5-2 .5zM49.7 89.1l2-.5v1zM83.9 88.6l2 .5-2 .5zM37.7 188.7l2-.5v1zM96 188.2l2 .5-2 .5zM215.4 193.3l2-.5v1zM264.3 192.8l2 .5-2 .5zM221 185.3l2-.5v1zM258.7 184.8l2 .5-2 .5zM213.1 201.3l2-.5v1zM266.7 200.8l2 .5-2 .5zM212.9 67.1l2-.5v1zM220.9 66.6l2 .5-2 .5zM302.3 193.3l2-.5v1zM325.3 192.8l2 .5-2 .5z"/>
<path d="M141.8 164.7l.5 2h-1zM141.3 150.7h1l-.5 2z"/>
<path d="M291 160.7h1l-.5 2zM291.5 156.1l.5 2h-1zM334.1 151.2l.5 2h-1zM333.6 146.2h1l-.5 2zM353.4 205.3h1l-.5 2zM353.9 202.3l.5 2h-1z"/>
<path d="M316.6 172.7l2-.5v1zM321.6 172.2l2 .5-2 .5z"/>
<path d="M58.3 182.2l2-.5v1zM75.3 181.7l2 .5-2 .5zM55.2 97.1l2-.5v1zM78.4 96.6l2 .5-2 .5z"/>
<path d="M302.3 185.6l2-.5v1zM340.3 185.1l2 .5-2 .5z"/>
<path d="M127.8 214.1h1l-.5 2zM128.3 221.1l.5 2h-1z"/>
<path d="M202.6 216.1l.5 2h-1zM202.1 219.1h1l-.5 2z"/>
<path d="M133.1 230.3l2 .5-2 .5zM138.1 230.8l2-.5v1z"/>
<path d="M188.7 232.4l2 .5-2 .5zM193.7 232.9l2-.5v1z"/>
</g>
<path d="M11 244v28.2a12.9 12.9 0 0 1 11.5-12.8v-15.4zM11 272.2v14.8h3.8v-5.6a12.9 12.9 0 0 1-3.8-9.2zM27.2 244v15.7l1 .3v-16zM27.2 260.2l.2 16.4 .6 1.5 1 1.1 3.5 1.8a10.7 10.7 0 0 0 3.3-5.4l-.1-2.9-.8-1.9-1.4-1.3-3.3-1.6-1.4-1.5-.6-1.9v-4zM35.8 277.1l-.9 1.8-1.3 1.8a.59 .59 0 0 0-.5 .7 .59 .59 0 0 0 .6 .5l1 2 .2 3.1h.9zM15.2 263.3a12.4 12.4 0 0 0-.4 17.4v-7.2l.3-1.5 .6-1.1 .8-.9 3.7-1.9 1.6-1.6 .6-2 .1-4.6-3.7 1-1.9 1z" fill-rule="evenodd" fill="#000"/>
<g fill="none" stroke="#000" stroke-width=".3" stroke-dasharray="15.2 1.3 1.3 1.3">
<path d="M166.3 34.2h-3M171.3 29.2v-3M176.3 34.2h3M55.3 155.7h-.5M60.3 150.7v-.5M65.3 155.7h.5M65.3 149.7h-1.2M70.3 155.7h-.5M70.3 149.7h1.3M75.3 150.7v-.5M80.3 155.7h.5M210.6 157.2h-1.7"/>
<path d="M213.1 154.7v-1.7M213.1 159.7v1.7M215.6 157.2h1.7M266.2 157.2h-1.7M268.7 154.7v-1.6M268.7 159.7v1.7M271.2 157.2h1.6M60.3 160.7v.5M75.3 160.7v.5"/>
</g>
<path d="M67.8 147.2v-44.8" fill="none" stroke="#000" stroke-width=".3" stroke-dasharray="15.2 1.3 1.3 1.3" stroke-dashoffset="4.3"/>
<path d="M67.8 152.2v12.9" fill="none" stroke="#000" stroke-width=".3" stroke-dasharray="15.2 1.3 1.3 1.3" stroke-dashoffset="10.7"/>
<path d="M305.3 14.9v73.4" fill="none" stroke="#000" stroke-width=".3" stroke-dasharray="6.3 1.3 1.3 1.3" stroke-dashoffset="2"/>
<path d="M281.6 157.2h-82" fill="none" stroke="#000" stroke-width=".3" stroke-dasharray="6.3 1.3 1.3 1.3" stroke-dashoffset="2.8"/>
<path d="M240.9 98.8v53.8" fill="none" stroke="#000" stroke-width=".3" stroke-dasharray="6.3 1.3 1.3 1.3" stroke-dashoffset="1.7"/>
<path d="M240.9 152.6h7.5" fill="none" stroke="#000" stroke-width=".3" stroke-dasharray="6.3 1.3 1.3 1.3" stroke-dashoffset="4.5"/>
<path d="M248.4 152.6v20.9" fill="none" stroke="#000" stroke-width=".3" stroke-dasharray="6.3 1.3 1.3 1.3" stroke-dashoffset="2.9"/>
<path d="M314.6 149.7h12.3" fill="none" stroke="#000" stroke-width=".3" stroke-dasharray="15.2 1.3 1.3 1.3" stroke-dashoffset="11"/>
<path d="M299.4 204.8h44.1" fill="none" stroke="#000" stroke-width=".3" stroke-dasharray="15.2 1.3 1.3 1.3" stroke-dashoffset="4.6"/>
<path d="M171.3 39.2v9.9" fill="none" stroke="#000" stroke-width=".3" stroke-dasharray="15.2 1.3 1.3 1.3" stroke-dashoffset="12.2"/>
<path d="M48 58.1h39.7" fill="none" stroke="#000" stroke-width=".3" stroke-dasharray="15.2 1.3 1.3 1.3" stroke-dashoffset="6.8"/>
<path d="M67.8 58.1v-30.3" fill="none" stroke="#000" stroke-width=".3" stroke-dasharray="15.2 1.3 1.3 1.3" stroke-dashoffset="2"/>
<path d="M136.6 215.2v6.6M192.2 215.2v6.6" fill="none" stroke="#000" stroke-width=".3" stroke-dasharray="15.2 1.3 1.3 1.3" stroke-dashoffset="13.9"/>
<path d="M139 221.1h50.9" fill="none" stroke="#000" stroke-width=".3" stroke-dasharray="15.2 1.3 1.3 1.3" stroke-dashoffset="1.2"/>
<path d="M164.4 221.1v-30.1" fill="none" stroke="#000" stroke-width=".3" stroke-dasharray="15.2 1.3 1.3 1.3" stroke-dashoffset="2.1"/>
<path d="M305.3 80.9v-7.4M67.8 164.7v-7.3M240.9 164.7v-7.3" fill="none" stroke="#000" stroke-width=".3" stroke-dasharray="15.2 1.3 1.3 1.3" stroke-dashoffset="13.5"/>
<text font-size="9.7" x="314.5" y="284.7">DRG No: BIEB830-26</text>
<g font-size="6.9">
<text x="297.3" y="13.7">A</text>
<text x="297.3" y="93.9">A</text>
<text x="368.1" y="94.6">A-A</text>
<text x="232.8" y="97.6">C</text>
<text x="196.2" y="154.2">B</text>
<text x="281.1" y="154.2">B</text>
<text x="333.8" y="170.5">C-C</text>
<text x="240.3" y="179.1">C</text>
<text x="159.1" y="231.7">B-B</text>
<text x="185.6" y="248.9">X-28MCA-750</text>
</g>
<g font-size="4.8">
<text x="28.7" y="19.6" transform="rotate(43 28.7 19.6)">R33,5</text>
<text x="103" y="23.2" transform="rotate(-90 103 23.2)">6,5</text>
<text x="168.8" y="19.1">10</text>
<text x="237" y="22.7">0,3</text>
<text x="196.7" y="27.8">SPRINGSTEEL</text>
<text x="152.7" y="31.5" transform="rotate(-90 152.7 31.5)">4</text>
<text x="221.7" y="41.4" transform="rotate(-28 221.7 41.4)">55°</text>
<text x="244.1" y="38.8" transform="rotate(-90 244.1 38.8)">10</text>
<text x="252.9" y="39.8" transform="rotate(-90 252.9 39.8)">11</text>
<text x="357.6" y="37.4">ISO7380 M3X6</text>
<text x="154.1" y="44.4" transform="rotate(-34 154.1 44.4)">3</text>
<text x="244.1" y="51.7" transform="rotate(-90 244.1 51.7)">1</text>
<text x="235.8" y="57.5">2,5</text>
<text x="361.8" y="55.9">DIN127 B M3</text>
<text x="210.6" y="66.1">1</text>
<text x="216.6" y="66.1">5</text>
<text x="226.6" y="66.1">5</text>
<text x="219.3" y="72.3">11</text>
<text x="62" y="80.1">47,15</text>
<text x="63.3" y="88.1">36,2</text>
<text x="158.5" y="85.8">30,15</text>
<text x="151.8" y="96">23,8</text>
<text x="182.8" y="96">6,35</text>
<text x="63.3" y="96.1">25,2</text>
<text x="23.6" y="108.8">10,3</text>
<text x="97.7" y="114.9" transform="rotate(-90 97.7 114.9)">19</text>
<text x="121.2" y="120.6" transform="rotate(-90 121.2 120.6)">26,4</text>
<text x="188.1" y="138.3" transform="rotate(-90 188.1 138.3)">61,9</text>
<text x="333.1" y="142.9" transform="rotate(-90 333.1 142.9)">M3</text>
<text x="53.9" y="145.7" transform="rotate(53 53.9 145.7)">R3</text>
<text x="228.3" y="144.5" transform="rotate(62 228.3 144.5)">R2</text>
<text x="121.2" y="151.5" transform="rotate(-90 121.2 151.5)">35,5</text>
<text x="172.5" y="154.8" transform="rotate(58 172.5 154.8)">R8</text>
<text x="290.5" y="150.3" transform="rotate(-90 290.5 150.3)">6,6</text>
<text x="106.4" y="161.5" transform="rotate(-90 106.4 161.5)">9</text>
<text x="112.2" y="158" transform="rotate(-90 112.2 158)">25,05</text>
<text x="140.8" y="161.3" transform="rotate(-90 140.8 161.3)">12</text>
<text x="307.5" y="159.8" transform="rotate(-90 307.5 159.8)">15</text>
<text x="195.3" y="164" transform="rotate(-90 195.3 164)">10,5</text>
<text x="65.3" y="171.7">15</text>
<text x="318.8" y="171.7">7</text>
<text x="205.2" y="174.1" transform="rotate(-90 205.2 174.1)">7,5</text>
<text x="290.5" y="174" transform="rotate(-90 290.5 174)">2</text>
<text x="61.3" y="181.2">19</text>
<text x="239" y="184.2">39,7</text>
<text x="321" y="184.6">8</text>
<text x="63.3" y="187.7">60,3</text>
<text x="352.9" y="189.9" transform="rotate(-90 352.9 189.9)">1</text>
<text x="235" y="192.2">50,9</text>
<text x="313.5" y="192.3">5</text>
<text x="233.5" y="200.2">=55,6=</text>
<text x="285.3" y="210.9" transform="rotate(-90 285.3 210.9)">3 H7/p6</text>
<text x="127.3" y="219.9" transform="rotate(-90 127.3 219.9)">5</text>
<text x="201.5" y="219.9" transform="rotate(-90 201.5 219.9)">5</text>
<text x="322.3" y="220.5">STEEL</text>
<text x="351.1" y="220.9">INVERT CENTRE :</text>
<text x="142.5" y="226.6" transform="rotate(43 142.5 226.6)">0,2 X 45°</text>
<text x="205.2" y="223.5" transform="rotate(15 205.2 223.5)">1 X 10°</text>
<text x="350.4" y="226.5">'H' DIMENSION :</text>
<text x="123.5" y="229.7">3</text>
<text x="202.1" y="231.8">3 H7</text>
<text x="350.8" y="231.6">ASSEMBLY</text>
<text x="384.9" y="231.6">:</text>
<text x="285.9" y="236.2" transform="rotate(-56 285.9 236.2)">0,5 X 10°</text>
<text x="350.8" y="236.8">SCALE</text>
<text x="368.4" y="236.8">: 1:1</text>
<text x="38.3" y="251.9">BIEBOUW BVBA</text>
<text x="100.3" y="246.6">DO NOT SCALE DRAWING</text>
<text x="111.5" y="251.1">IF IN DOUBT ASK</text>
<text x="159.7" y="249.4">JOB NAME</text>
<text x="38.3" y="256.5">INDUSTRIESTRAAT 17</text>
<text x="166.8" y="257.8">ITEM</text>
<text x="38.3" y="261">B-8755 Ruiselede</text>
<text x="185.3" y="258.1">TAKE OUT TONGUE HOLDER</text>
<text x="263.8" y="258.2">QUANTITY</text>
<text x="160.2" y="264.5">CUSTOMER</text>
<text x="185.3" y="264.9">ELIVOZO</text>
<text x="265.3" y="265">REF. NO.</text>
<text x="38.3" y="270">Tel.:+32(0)51 686714</text>
<text x="38.3" y="274.6">Fax.:+32(0)51 689182</text>
<text x="159.8" y="272.1">ORDER NO.</text>
<text x="185.3" y="272.1">20190040</text>
<text x="262.6" y="272.1">DRAWN BY</text>
<text x="350.6" y="271.7">REVISIONS</text>
<text x="38.3" y="279.1">Email: info@biebouw.com</text>
<text x="160.9" y="279.8">MATERIAL</text>
<text x="185.3" y="279.7">Steel</text>
<text x="262.6" y="279.1">CHECKED BY</text>
<text x="160.8" y="287.2">MACHINE</text>
<text x="185.3" y="287.1">BB DG 5 1/2</text>
<text x="268.2" y="287.3">DATE</text>
<text x="288.3" y="287.2">11-3-2019</text>
</g>
<g font-size="4.1">
<text x="288.4" y="257.8">-</text>
<text x="288.3" y="271.7">JBB</text>
</g>
<g font-size="3.5">
<text x="162.1" y="96">±0,05</text>
<text x="33.9" y="108.8">±0,1</text>
<text x="67.8" y="178">+0,1</text>
<text x="69.8" y="181.2">0</text>
<text x="245.3" y="189">+0,2</text>
<text x="247.4" y="192.2">0</text>
</g>
<g font-size="2.8">
<text x="102" y="256.1">TOLERANCES UNLESS OTHERWISE SPECIFIED</text>
<text x="107.2" y="262.5">REMOVE BURRS &amp; SHARP EDGES IN</text>
<text x="108.8" y="259.1">DIMS: 0.0 ± 0.2 DIMS: 0.00 ± 0.05</text>
<text x="103.2" y="265.5">ACCORDANCE TO STANDARD PRACTICE</text>
<text x="139" y="273.5">THIRD ANGLE</text>
<text x="139.2" y="276.5">PROJECTION</text>
<text x="99.7" y="287.3">CAST:</text>
<text x="112.8" y="287.3">ROUGH:</text>
<text x="119.3" y="284.4">SURFACE FINISH</text>
<text x="127.5" y="287.3">FINE:</text>
<text x="140.8" y="287.3">POLISH:</text>
</g>
</svg>
